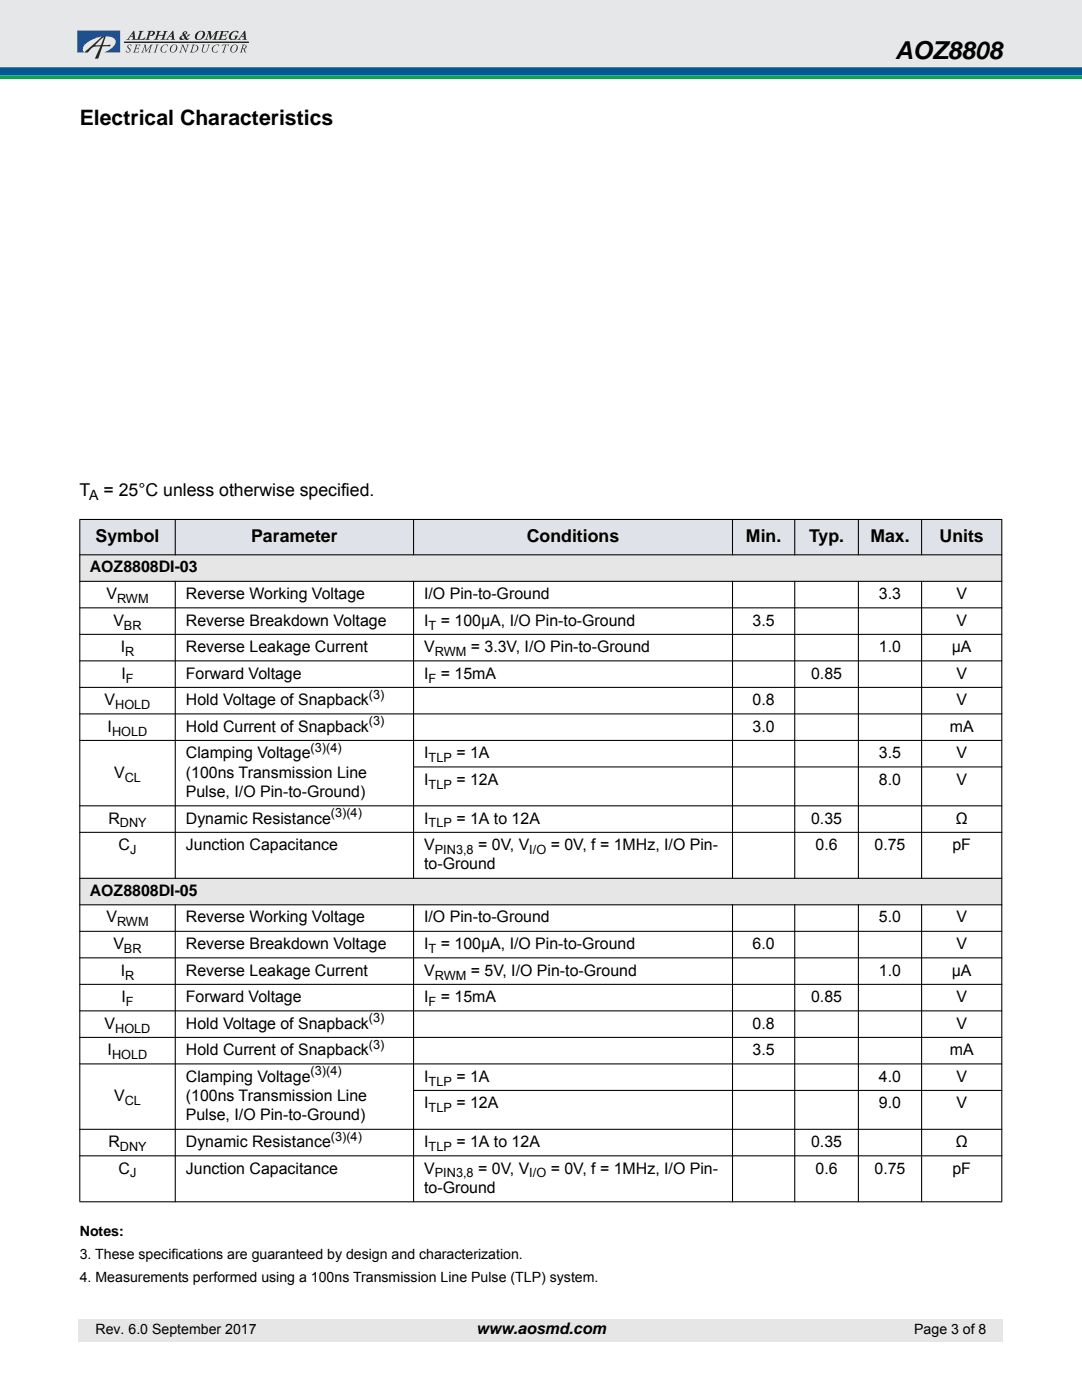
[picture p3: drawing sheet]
<svg xmlns="http://www.w3.org/2000/svg" width="216mm" height="279mm" viewBox="0 0 216 279" stroke-linecap="round" stroke-linejoin="round" font-family="sans-serif">
<path d="M0 14.2h215.9" fill="none" stroke="#005994" stroke-width="1.8" stroke-linecap="butt"/>
<path d="M-.1 -.1h216v13.5h-216z" fill="#e6e7e8"/>
<g fill="#252425">
<path d="M27.7 6.2h.9l-.3 .2-.5 1.4a1.3 1.3 0 0 0 1.2-.4l-.2 .6-1.7-.1a.59 .59 0 0 0 .5-.6l.3-.9z"/>
<path d="M29.5 6.2h.9l.4 .1 .1 .2a.71 .71 0 0 1-.9 .6v-.1a.46 .46 0 0 0 .5-.5l-.1-.2h-.3l-.5 1.5h.3v.1l-.9 .1 .1-.2a1.88 1.88 0 0 0 .6-1.5h-.2z"/>
<path d="M31.3 6.2h.9l-.4 .1-.1 .7h.9l.2-.7-.2-.1h.9l-.4 .2-.4 1.4 .2 .1h-.9l.3-.1 .2-.7h-.1h-.8l-.2 .7 .2 .1h-.9l.3-.1 .3-.9 .1-.6z"/>
<path d="M41.4 6.2h.6l.2 1.2 .8-1.1a.48 .48 0 0 1 .7 0l-.3 .1-.4 1.4 .2 .2-.9-.1 .4-.2 .3-1.2-1.1 1.5h-.1l-.1-1.5-.4 1.2 .2 .3h-.7l.4-.4 .3-1 .1-.2z"/>
<path d="M43.9 6.2h1.7l-.1 .4-.2-.3h-.7l-.2 .7h.5l.3-.3-.2 .7h-.1l-.1-.3h-.5l-.2 .6a.99 .99 0 0 0 1.3-.3l-.3 .6h-1.7l.4-.3 .4-1.3-.3-.1z"/>
<path d="M46.1 6.5a1.28 1.28 0 0 1 1.5-.2l-.1 .4-.2-.2a.82 .82 0 0 0-.9 0 .82 .82 0 0 0-.3 .8v.2a.41 .41 0 0 0 .4 .4 .41 .41 0 0 0 .4-.4l.1-.2-.2-.2h.8l-.2 .2a.77 .77 0 0 1-1.2 .7l-.4-.2a.98 .98 0 0 1 .3-1.3z"/>
<path d="M25.6 9h.7l-.2 .3v-.3h-.2l-.3 .2 .1 .3 .3 .4v.3l-.5 .3-.4-.2 .1-.3 .1 .4h.3l.2-.1 .1-.3a.75 .75 0 0 1-.3-1z"/>
<path d="M27 8.9h1l-.1 .3-.1-.2h-.5l-.1 .6 .5-.2-.1 .5-.1-.2h-.4l-.1 .4-.1 .2 .2 .1h.4l.2-.3-.1 .4-1.1-.1 .3-.1 .3-1.2z"/>
<path d="M28.7 8.9h.4l.1 1.2 .9-1.2h.4l-.2 .2-.3 .9-.1 .4 .2 .1-.6-.1 .2-.1 .4-1.1-1 1.2-.1-1.2-.5 1.1 .2 .2h-.5l.2-.2 .4-1.2z"/>
<path d="M31.1 8.9l.6 .1h-.2l-.4 1.1-.1 .2 .2 .2h-.6l.3-.2 .3-1.2z"/>
<path d="M32.4 9.2l.4-.3h.6l.1 .1-.1 .2a.31 .31 0 0 0-.2-.3 .31 .31 0 0 0-.4 .1 .8 .8 0 0 0-.5 .6 .8 .8 0 0 0 .3 .8l.6-.3-.2 .4h-.5l-.4-.2v-.8z"/>
<path d="M36.2 8.9h.4l.5 1.2 .3-1-.2-.2h.6l-.3 .2-.4 1.4-.6-1.4-.4 1.3 .2 .1h-.6l.3-.3 .3-.9v-.3z"/>
<path d="M40.4 8.9h.6l-.3 .2-.2 .7a.45 .45 0 0 0 .3 .7 .45 .45 0 0 0 .5-.6l.3-.8-.2-.2h.5l-.2 .3a1.17 1.17 0 0 1-1.2 1.3l-.2-.2v-.3l.2-.9z"/>
<path d="M42.5 9.3l.6-.4h.4l.3 .1-.2 .3a.44 .44 0 0 0-.4-.4 .44 .44 0 0 0-.4 .3l-.3 .6v.4l.2 .2a.58 .58 0 0 0 .7-.3h.1a.63 .63 0 0 1-.8 .4 .63 .63 0 0 1-.4-.8z"/>
<path d="M44.4 8.9h1.3l-.1 .3-.1-.2h-.4l-.4 1.3 .2 .2h-.6l.2-.2 .4-1.3h-.4l-.2 .2z"/>
<path d="M26.7 6.1h.1l.1 1.4 .2 .5-.9-.1 .3-.1v-.5h-.5l-.3 .5h.2v.1l-.7 .1 .3-.3zM26.4 6.6l-.3 .6h.4z"/>
<path d="M34.4 6.1l.2 .1 .1 1.5 .2 .3-.9-.1 .3-.1v-.5h-.5l-.3 .5 .2 .1-.7 .1 .3-.3zM34.2 6.6l-.3 .6h.4z"/>
<path d="M36.4 6.5l.5-.2 .4 .1a.42 .42 0 0 1-.4 .5l.3 .5 .3-.3-.1-.2h.6l-.8 .6 .2 .2h.4a.5 .5 0 0 1-.9 .1l-.6 .2-.5-.2a.81 .81 0 0 1 .7-.8zM36.4 7.1l-.2 .3v.2l.2 .2 .4-.1-.3-.6zM36.8 6.5l.1 .3 .2-.4z"/>
<path d="M39.1 6.7a1.2 1.2 0 0 1 1.8-.2 1.25 1.25 0 0 1-.5 1.2 1.25 1.25 0 0 1-1.4 .1l-.1-.6zM39.8 6.4a1.04 1.04 0 0 0-.3 1.4 .96 .96 0 0 0 .9-.5 .96 .96 0 0 0-.1-1z"/>
<path d="M48.8 6.1h.1l.1 1a.59 .59 0 0 0 .3 .8h-1l.4-.1-.1-.5h-.5l-.3 .5 .2 .1-.7 .1 .4-.3zM48.6 6.6l-.4 .6h.4z"/>
<path d="M34.2 9.2a.71 .71 0 0 1 1.1 0 .71 .71 0 0 1-.2 1 .71 .71 0 0 1-1.1 .1 .71 .71 0 0 1 .2-1.1zM34.5 9.1l-.2 .1a.87 .87 0 0 0 0 1.2 .85 .85 0 0 0 .8-.5 .85 .85 0 0 0-.1-.9z"/>
<path d="M38.3 8.9a1.08 1.08 0 0 1 1.3 .5 1.24 1.24 0 0 1-1.7 1l.2-.1 .3-1.1zM38.7 9l-.4 1.3a.72 .72 0 0 0 .9-.3 .72 .72 0 0 0-.3-1z"/>
<path d="M46.2 9.2a.7 .7 0 0 1 1.1-.1 .7 .7 0 0 1-.1 1.1 .71 .71 0 0 1-1.1 .1 .71 .71 0 0 1 .1-1.1zM46.5 9.1l-.1 .1a.85 .85 0 0 0 0 1.2 .85 .85 0 0 0 .8-.5 .85 .85 0 0 0-.1-.9z"/>
<path d="M48.3 8.9h.6l.3 .2-.1 .5-.3 .1 .3 .8a.46 .46 0 0 1-.5-.7h-.2l-.2 .5 .2 .2h-.6l.2-.2 .4-1.2zM48.6 9l-.2 .7a.42 .42 0 0 0 .5-.1 .42 .42 0 0 0 .1-.5z"/>
<path d="M20 8l.8-.6-.7 1.6h-1.1zM16.8 10.5h.7l.2-.3a1.98 1.98 0 0 1 2.3-.9l-1.1 2.4h.7l.8-2.4h1.5l.2-.4-1.6 .1 .6-1.8-.8 .1z"/>
</g>
<path d="M24.8 8.5h24.8" fill="none" stroke="#252425" stroke-width=".31"/>
<path d="M15.4 6.1h8.6v4.4h-3.2l.3-.2a2.51 2.51 0 0 0 1.9-2.3 2.84 2.84 0 0 0-2.8-.7l-.5 .1a5.7 5.7 0 0 0-3 1.8 1 1 0 0 0 .1 1.3h-1.4z" fill="#1e508f"/>
<path d="M0 15.4h215.9" fill="none" stroke="#0aa555" stroke-width=".71" stroke-linecap="butt"/>
<path d="M15.7 263.2h184.5v4.5h-184.5z" fill="#e6e6e6"/>
<g fill="#e0e2ea">
<path d="M15.9 103.7h19.1v7h-19.1z"/>
<path d="M35 103.7h47.5v7h-47.5z"/>
<path d="M82.5 103.7h63.7v7h-63.7z"/>
<path d="M146.2 103.7h12.4v7h-12.4z"/>
<path d="M158.6 103.7h12.7v7h-12.7z"/>
<path d="M171.3 103.7h12.6v7h-12.6z"/>
<path d="M183.9 103.7h16v7h-16z"/>
</g>
<g fill="#e6e6e6">
<path d="M15.9 110.7h184v5.3h-184z"/>
<path d="M15.9 175.3h184v5.3h-184z"/>
</g>
<g fill="#000" stroke="#000" stroke-width=".21">
<path d="M35 103.6v7.2zM82.5 103.6v7.2zM146.2 103.6v7.2zM158.6 103.6v7.2zM171.3 103.6v7.2zM183.9 103.6v7.2zM15.8 103.7h184.2zM15.8 110.7h184.2zM15.8 116h184.2zM15.8 121.3h184.2zM15.8 126.6h184.2zM15.8 131.9h184.2z"/>
<path d="M15.8 137.2h184.2zM15.8 142.5h184.2zM15.8 147.8h184.2zM82.4 153.1h117.6zM35 115.9v59.5zM82.5 115.9v59.5zM146.2 115.9v59.5zM158.6 115.9v59.5zM171.3 115.9v59.5zM183.9 115.9v59.5zM15.8 160.8h184.2zM15.8 166.1h184.2z"/>
<path d="M15.8 175.3h184.2zM15.8 180.6h184.2zM15.8 185.9h184.2zM15.8 191.2h184.2zM15.8 196.5h184.2zM15.8 201.7h184.2zM15.8 207h184.2zM15.8 212.3h184.2zM82.4 217.6h117.6zM15.9 103.8v136zM35 180.5v59.4zM82.5 180.5v59.4z"/>
<path d="M146.2 180.5v59.4zM158.6 180.5v59.4zM171.3 180.5v59.4zM183.9 180.5v59.4zM199.9 103.8v136zM15.8 225.4h184.2zM15.8 230.7h184.2zM15.8 239.8h184.2z"/>
</g>
<path d="M15.9 28.5h184.1v65.4h-184.1z" fill="#fff"/>
<text font-size="4.9" x="178.6" y="11.8">AOZ8808</text>
<text font-size="4.2" x="15.9" y="25">Electrical Characteristics</text>
<g font-size="3.5">
<text x="15.9" y="99">T</text>
<text x="20.7" y="99">= 25°C unless otherwise specified.</text>
<text x="19.1" y="108.1">Symbol</text>
<text x="50.1" y="108.1">Parameter</text>
<text x="105.1" y="108.1">Conditions</text>
<text x="148.8" y="108.1">Min.</text>
<text x="161.4" y="108.1">Typ.</text>
<text x="173.7" y="108.1">Max.</text>
<text x="187.5" y="108.1">Units</text>
</g>
<g font-size="3.2">
<text x="17.9" y="114.3">AOZ8808DI-03</text>
<text x="21.2" y="119.5">V</text>
<text x="37.1" y="119.5">Reverse Working Voltage</text>
<text x="84.6" y="119.5">I/O Pin-to-Ground</text>
<text x="175.4" y="119.5">3.3</text>
<text x="190.8" y="119.5">V</text>
<text x="22.6" y="124.8">V</text>
<text x="37.1" y="124.8">Reverse Breakdown Voltage</text>
<text x="84.6" y="124.8">I</text>
<text x="88" y="124.8">= 100μA, I/O Pin-to-Ground</text>
<text x="150.2" y="124.8">3.5</text>
<text x="190.8" y="124.8">V</text>
<text x="24.1" y="130.1">I</text>
<text x="37.1" y="130.1">Reverse Leakage Current</text>
<text x="84.6" y="130.1">V</text>
<text x="93.9" y="130.1">= 3.3V, I/O Pin-to-Ground</text>
<text x="175.4" y="130.1">1.0</text>
<text x="189.9" y="130.1">μA</text>
<text x="24.2" y="135.4">I</text>
<text x="37.1" y="135.4">Forward Voltage</text>
<text x="84.6" y="135.4">I</text>
<text x="88" y="135.4">= 15mA</text>
<text x="161.8" y="135.4">0.85</text>
<text x="190.8" y="135.4">V</text>
<text x="20.9" y="140.7">V</text>
<text x="37.1" y="140.7">Hold Voltage of Snapback</text>
<text x="150.2" y="140.7">0.8</text>
<text x="190.8" y="140.7">V</text>
<text x="21.5" y="146">I</text>
<text x="37.1" y="146">Hold Current of Snapback</text>
<text x="150.2" y="146">3.0</text>
<text x="189.5" y="146">mA</text>
<text x="22.8" y="155.2">V</text>
<text x="37.1" y="151.3">Clamping Voltage</text>
<text x="37.1" y="155.2">(100ns Transmission Line</text>
<text x="84.6" y="151.3">I</text>
<text x="91.1" y="151.3">= 1A</text>
<text x="175.4" y="151.3">3.5</text>
<text x="190.8" y="151.3">V</text>
<text x="37.1" y="159.1">Pulse, I/O Pin-to-Ground)</text>
<text x="84.6" y="156.6">I</text>
<text x="91.1" y="156.6">= 12A</text>
<text x="175.4" y="156.6">8.0</text>
<text x="190.8" y="156.6">V</text>
<text x="21.6" y="164.3">R</text>
<text x="37.1" y="164.3">Dynamic Resistance</text>
<text x="84.6" y="164.3">I</text>
<text x="91.1" y="164.3">= 1A to 12A</text>
<text x="161.8" y="164.3">0.35</text>
<text x="190.7" y="164.3">Ω</text>
<text x="23.7" y="169.6">C</text>
<text x="37.1" y="169.6">Junction Capacitance</text>
<text x="84.6" y="169.6">V</text>
<text x="84.6" y="173.5">to-Ground</text>
<text x="95.4" y="169.6">= 0V, V</text>
<text x="109.9" y="169.6">= 0V, f = 1MHz, I/O Pin-</text>
<text x="162.7" y="169.6">0.6</text>
<text x="174.5" y="169.6">0.75</text>
<text x="190" y="169.6">pF</text>
<text x="17.9" y="178.8">AOZ8808DI-05</text>
<text x="21.2" y="184.1">V</text>
<text x="37.1" y="184.1">Reverse Working Voltage</text>
<text x="84.6" y="184.1">I/O Pin-to-Ground</text>
<text x="175.4" y="184.1">5.0</text>
<text x="190.8" y="184.1">V</text>
<text x="22.6" y="189.4">V</text>
<text x="37.1" y="189.4">Reverse Breakdown Voltage</text>
<text x="84.6" y="189.4">I</text>
<text x="88" y="189.4">= 100μA, I/O Pin-to-Ground</text>
<text x="150.2" y="189.4">6.0</text>
<text x="190.8" y="189.4">V</text>
<text x="24.1" y="194.7">I</text>
<text x="37.1" y="194.7">Reverse Leakage Current</text>
<text x="84.6" y="194.7">V</text>
<text x="93.9" y="194.7">= 5V, I/O Pin-to-Ground</text>
<text x="175.4" y="194.7">1.0</text>
<text x="189.9" y="194.7">μA</text>
<text x="24.2" y="200">I</text>
<text x="37.1" y="200">Forward Voltage</text>
<text x="84.6" y="200">I</text>
<text x="88" y="200">= 15mA</text>
<text x="161.8" y="200">0.85</text>
<text x="190.8" y="200">V</text>
<text x="20.9" y="205.3">V</text>
<text x="37.1" y="205.3">Hold Voltage of Snapback</text>
<text x="150.2" y="205.3">0.8</text>
<text x="190.8" y="205.3">V</text>
<text x="21.5" y="210.6">I</text>
<text x="37.1" y="210.6">Hold Current of Snapback</text>
<text x="37.1" y="215.9">Clamping Voltage</text>
<text x="84.6" y="215.9">I</text>
<text x="91.1" y="215.9">= 1A</text>
<text x="150.2" y="210.6">3.5</text>
<text x="175.4" y="215.9">4.0</text>
<text x="189.5" y="210.6">mA</text>
<text x="190.8" y="215.9">V</text>
<text x="22.8" y="219.7">V</text>
<text x="37.1" y="219.7">(100ns Transmission Line</text>
<text x="84.6" y="221.1">I</text>
<text x="91.1" y="221.1">= 12A</text>
<text x="175.4" y="221.1">9.0</text>
<text x="190.8" y="221.1">V</text>
<text x="37.1" y="223.6">Pulse, I/O Pin-to-Ground)</text>
<text x="21.6" y="228.9">R</text>
<text x="37.1" y="228.9">Dynamic Resistance</text>
<text x="84.6" y="228.9">I</text>
<text x="91.1" y="228.9">= 1A to 12A</text>
<text x="161.8" y="228.9">0.35</text>
<text x="190.7" y="228.9">Ω</text>
<text x="23.7" y="234.2">C</text>
<text x="37.1" y="234.2">Junction Capacitance</text>
<text x="84.6" y="234.2">V</text>
<text x="84.6" y="238.1">to-Ground</text>
<text x="95.4" y="234.2">= 0V, V</text>
<text x="109.9" y="234.2">= 0V, f = 1MHz, I/O Pin-</text>
<text x="162.7" y="234.2">0.6</text>
<text x="174.5" y="234.2">0.75</text>
<text x="190" y="234.2">pF</text>
<text x="95" y="266.2">www.aosmd.com</text>
</g>
<g font-size="2.8">
<text x="17.8" y="99.9">A</text>
<text x="15.9" y="246.7">Notes:</text>
<text x="15.9" y="251.3">3. These specifications are guaranteed by design and characterization.</text>
<text x="15.9" y="255.8">4. Measurements performed using a 100ns Transmission Line Pulse (TLP) system.</text>
<text x="19" y="266.2">Rev. 6.0 September 2017</text>
<text x="182.4" y="266.2">Page 3 of 8</text>
</g>
<g font-size="2.5">
<text x="23.4" y="120.3">RWM</text>
<text x="24.7" y="125.6">BR</text>
<text x="85.5" y="125.6">T</text>
<text x="25" y="130.9">R</text>
<text x="86.8" y="130.9">RWM</text>
<text x="25.1" y="136.2">F</text>
<text x="85.5" y="136.2">F</text>
<text x="23" y="141.5">HOLD</text>
<text x="73.6" y="139.4">(3)</text>
<text x="22.4" y="146.8">HOLD</text>
<text x="73.6" y="144.7">(3)</text>
<text x="24.9" y="156">CL</text>
<text x="62" y="150">(3)(4)</text>
<text x="85.5" y="152.1">TLP</text>
<text x="85.5" y="157.4">TLP</text>
<text x="23.9" y="165.1">DNY</text>
<text x="66" y="163.1">(3)(4)</text>
<text x="85.5" y="165.1">TLP</text>
<text x="26" y="170.4">J</text>
<text x="86.8" y="170.4">PIN3,8</text>
<text x="105.6" y="170.4">I/O</text>
<text x="23.4" y="184.9">RWM</text>
<text x="24.7" y="190.2">BR</text>
<text x="85.5" y="190.2">T</text>
<text x="25" y="195.5">R</text>
<text x="86.8" y="195.5">RWM</text>
<text x="25.1" y="200.8">F</text>
<text x="85.5" y="200.8">F</text>
<text x="23" y="206.1">HOLD</text>
<text x="73.6" y="209.3">(3)</text>
<text x="73.6" y="204">(3)</text>
<text x="22.4" y="211.4">HOLD</text>
<text x="62" y="214.6">(3)(4)</text>
<text x="24.9" y="220.5">CL</text>
<text x="85.5" y="216.6">TLP</text>
<text x="85.5" y="221.9">TLP</text>
<text x="66" y="227.6">(3)(4)</text>
<text x="23.9" y="229.7">DNY</text>
<text x="85.5" y="229.7">TLP</text>
<text x="26" y="235">J</text>
<text x="86.8" y="235">PIN3,8</text>
<text x="105.6" y="235">I/O</text>
</g>
</svg>
